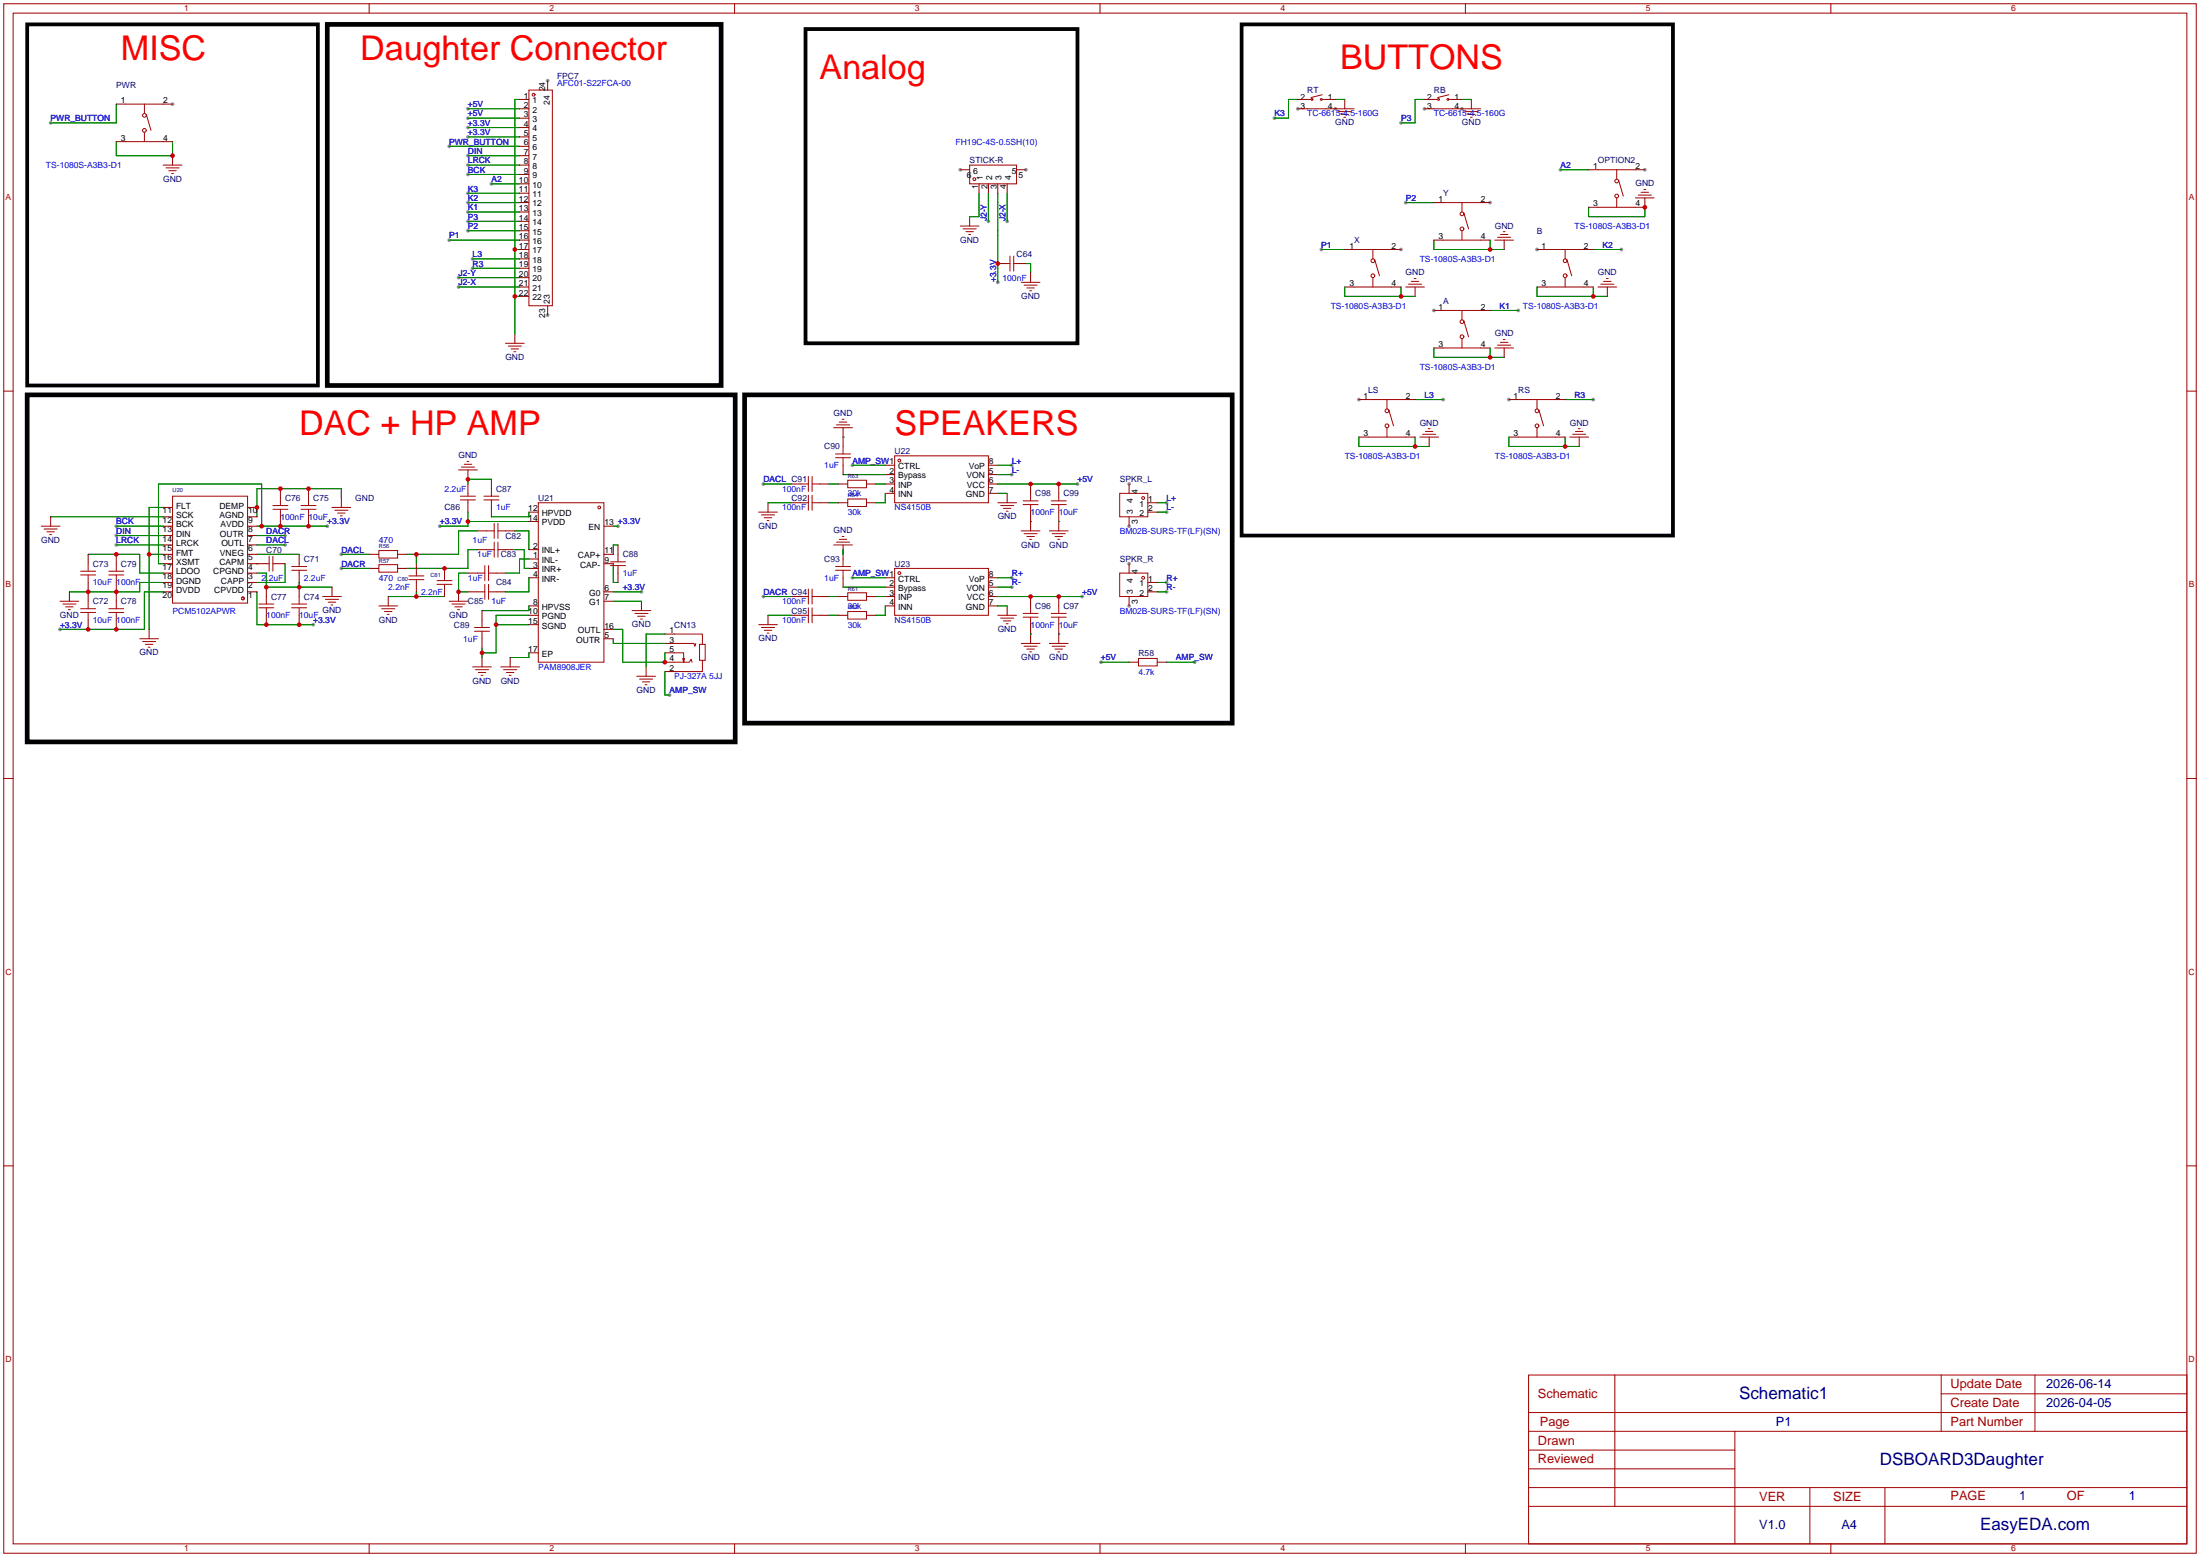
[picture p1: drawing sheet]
<svg xmlns="http://www.w3.org/2000/svg" width="596mm" height="422mm" viewBox="0 0 596 422" stroke-linecap="round" stroke-linejoin="round" font-family="sans-serif">
<g fill="#999">
<circle cx="305.8" cy="142.5" r=".51"/>
<circle cx="305.8" cy="131.1" r=".51"/>
<circle cx="305.8" cy="164.1" r=".51"/>
<circle cx="305.8" cy="152.7" r=".51"/>
<circle cx="277.9" cy="46" r=".51"/>
<circle cx="260.1" cy="46" r=".51"/>
<circle cx="351.5" cy="29.5" r=".51"/>
<circle cx="361.7" cy="29.5" r=".51"/>
<circle cx="385.8" cy="29.5" r=".51"/>
<circle cx="396" cy="29.5" r=".51"/>
<circle cx="148.3" cy="85.3" r=".51"/>
<circle cx="148.3" cy="21.8" r=".51"/>
<circle cx="388.4" cy="84.1" r=".51"/>
<circle cx="416.3" cy="67.6" r=".51"/>
<circle cx="368" cy="108.2" r=".51"/>
<circle cx="445.5" cy="46" r=".51"/>
<circle cx="408.7" cy="108.2" r=".51"/>
<circle cx="379.5" cy="67.6" r=".51"/>
<circle cx="403.6" cy="54.9" r=".51"/>
<circle cx="46.7" cy="28.2" r=".51"/>
<circle cx="13.7" cy="33.3" r=".51"/>
<circle cx="316" cy="136.1" r=".51"/>
<circle cx="316" cy="138.7" r=".51"/>
<circle cx="316" cy="157.7" r=".51"/>
<circle cx="316" cy="160.3" r=".51"/>
<circle cx="31.5" cy="142.5" r=".51"/>
<circle cx="31.5" cy="145" r=".51"/>
<circle cx="31.5" cy="147.6" r=".51"/>
<circle cx="84.8" cy="169.2" r=".51"/>
<circle cx="88.6" cy="142.5" r=".51"/>
<circle cx="16.3" cy="170.4" r=".51"/>
<circle cx="119.1" cy="142.5" r=".51"/>
<circle cx="167.4" cy="142.5" r=".51"/>
<circle cx="173.7" cy="160.3" r=".51"/>
<circle cx="181.4" cy="188.2" r=".51"/>
<circle cx="298.2" cy="179.3" r=".51"/>
<circle cx="323.6" cy="179.3" r=".51"/>
<circle cx="345.2" cy="32" r=".51"/>
<circle cx="270.3" cy="76.5" r=".51"/>
<circle cx="357.9" cy="67.6" r=".51"/>
<circle cx="390.9" cy="108.2" r=".51"/>
<circle cx="431.5" cy="108.2" r=".51"/>
<circle cx="439.2" cy="67.6" r=".51"/>
<circle cx="411.2" cy="84.1" r=".51"/>
<circle cx="380.7" cy="54.9" r=".51"/>
<circle cx="379.5" cy="33.3" r=".51"/>
<circle cx="267.7" cy="59.9" r=".51"/>
<circle cx="272.8" cy="59.9" r=".51"/>
<circle cx="422.7" cy="46" r=".51"/>
<circle cx="92.5" cy="153.9" r=".51"/>
<circle cx="92.5" cy="150.1" r=".51"/>
<circle cx="77.2" cy="147.6" r=".51"/>
<circle cx="77.2" cy="145" r=".51"/>
<circle cx="230.9" cy="126" r=".51"/>
<circle cx="230.9" cy="156.5" r=".51"/>
<circle cx="206.8" cy="131.1" r=".51"/>
<circle cx="206.8" cy="161.5" r=".51"/>
<circle cx="274.1" cy="126" r=".51"/>
<circle cx="274.1" cy="128.5" r=".51"/>
<circle cx="274.1" cy="156.5" r=".51"/>
<circle cx="274.1" cy="159" r=".51"/>
<circle cx="293.1" cy="161.5" r=".51"/>
<circle cx="291.8" cy="131.1" r=".51"/>
<circle cx="126.7" cy="29.5" r=".51"/>
<circle cx="126.7" cy="37.1" r=".51"/>
<circle cx="126.7" cy="32" r=".51"/>
<circle cx="126.7" cy="42.2" r=".51"/>
<circle cx="126.7" cy="44.7" r=".51"/>
<circle cx="126.7" cy="47.2" r=".51"/>
<circle cx="126.7" cy="52.3" r=".51"/>
<circle cx="126.7" cy="54.9" r=".51"/>
<circle cx="126.7" cy="57.4" r=".51"/>
<circle cx="126.7" cy="59.9" r=".51"/>
<circle cx="126.7" cy="62.5" r=".51"/>
<circle cx="121.7" cy="65" r=".51"/>
<circle cx="128" cy="70.1" r=".51"/>
<circle cx="128" cy="72.6" r=".51"/>
<circle cx="124.2" cy="75.2" r=".51"/>
<circle cx="124.2" cy="77.7" r=".51"/>
<circle cx="126.7" cy="34.5" r=".51"/>
<circle cx="121.7" cy="39.6" r=".51"/>
<circle cx="133.1" cy="49.8" r=".51"/>
</g>
<g fill="none" stroke="#a10000" stroke-width=".27">
<path d="M1 1h593.9v419.6h-593.9zM3.6 3.6h588.7v414.5h-588.7zM100 1v2.6M199 1v2.6M297.9 1v2.6M396.9 1v2.6M495.9 1v2.6M34 38.4h10.2M34 28.2h10.2M39.1 28.2v2.5M39.1 35.8v2.6M39.6 31l1.3 4.3"/>
<path d="M143.3 24.4h6.3v58.4h-6.3zM354.1 29.5h5.1M354.1 26.9h1M358.1 25.7l-3 .7M358.1 26.9h1.1M361.7 29.5h5.1M362.5 30.2h3.5M363.2 31h2.1M364 31.8h.5M388.4 29.5h5M388.4 26.9h1M392.4 26.9h1"/>
<path d="M392.4 25.7l-3 .7M396 29.5h5.1M396.7 30.2h3.6M397.5 31h2M398.3 31.8h.5M44.2 44.7h5.1M45 45.5h3.5M45.7 46.2h2.1M46.5 47h.5M262.6 44.7h12.7v5.1h-12.7zM390.9 54.9h10.2M396 54.9v2.5"/>
<path d="M396.5 57.7l1.3 4.3M432.8 56.1h10.2M432.8 46h10.2M437.9 46v2.5M437.9 53.6v2.5M438.4 48.8l1.3 4.3M443 53.6h5.1M443.7 52.8h3.6M444.5 52.1h2M445.3 51.3h.5M260.1 61.2h5.1M260.9 62h3.5"/>
<path d="M261.6 62.7h2.1M262.4 63.5h.5M272.8 71.4h.8M273.6 69.3v4.1M274.6 69.3v4.1M274.6 71.4h.7M276.6 76.5h5.1M277.4 77.2h3.5M278.1 78h2.1M278.9 78.7h.5M366.8 77.7h10.1M366.8 67.6h10.1"/>
<path d="M371.9 67.6v2.5M371.9 75.2v2.5M372.4 70.4l1.2 4.3M380.7 77.7h5.1M381.5 77h3.6M382.3 76.2h2M383 75.4h.5M390.9 65h10.2M396 62.5v2.5M404.9 65h5.1M405.6 64.3h3.6M406.4 63.5h2"/>
<path d="M407.2 62.7h.5M418.8 77.7h10.2M418.8 67.6h10.2M423.9 67.6v2.5M423.9 75.2v2.5M424.4 70.4l1.3 4.3M432.8 77.7h5.1M433.6 77h3.5M434.3 76.2h2.1M435.1 75.4h.5M136.9 93h5.1M137.7 93.7h3.5"/>
<path d="M138.4 94.5h2.1M139.2 95.2h.5M390.9 94.2h10.2M390.9 84.1h10.2M396 84.1v2.5M396 91.7v2.5M396.5 86.9l1.3 4.3M404.9 94.2h5.1M405.6 93.5h3.6M406.4 92.7h2M407.2 91.9h.5M1 105.9h2.6"/>
<path d="M225.8 115.8h5.1M226.6 115.1h3.5M227.3 114.3h2.1M228.1 113.5h.5M370.6 118.4h10.1M370.6 108.2h10.1M375.7 108.2v2.5M375.7 115.8v2.6M376.2 111l1.2 4.3M384.6 118.4h5M385.3 117.6h3.6M386.1 116.8h2"/>
<path d="M386.8 116.1h.5M411.2 118.4h10.2M411.2 108.2h10.2M416.3 108.2v2.5M416.3 115.8v2.6M416.8 111l1.3 4.3M425.2 118.4h5.1M426 117.6h3.5M426.7 116.8h2.1M427.5 116.1h.5M592.3 105.9h2.6M46.7 134.4h20.4v28.9h-20.4z"/>
<path d="M73.9 136.9h4.1M73.9 137.9h4.1M75.9 134.9v2M75.9 137.9v2.1M81.5 136.9h4.1M81.5 137.9h4.1M83.6 134.9v2M83.6 137.9v2.1M89.9 137.4h5.1M90.7 138.2h3.5M91.4 138.9h2.1M92.2 139.7h.5"/>
<path d="M124.2 127.3h5.1M124.7 135.4h4.1M124.7 134.4h4.1M125 126.5h3.5M125.7 125.7h2.1M126.5 125h.5M126.7 133.6v.8M126.7 135.4v.7M131.1 135.4h4M131.1 134.4h4M133.1 132.3v2.1M133.1 135.4v2"/>
<path d="M145.8 136.1h17.8v43.2h-17.8zM205.5 138.7h5.1M206.2 139.4h3.6M216.9 131.1h2M216.9 136.1h2M218.9 129v4.1M218.9 134.1v4.1M220 131.1h2M220 129v4.1M220 134.1v4.1M220 136.1h2M226.3 122.9h4.1"/>
<path d="M226.3 124h4.1M228.3 120.9v2M228.3 124v2M229.6 130h5.1v2.1h-5.1zM229.6 135.1h5.1v2.1h-5.1zM242.3 123.4h25.4v12.7h-25.4zM270.3 136.1h5M271 136.9h3.6M271.8 137.7h2M272.5 138.4h.5M277.1 136.7h4.1M277.1 135.6h4.1"/>
<path d="M279.1 133.6v2M279.1 136.7v2M284.7 136.7h4.1M284.7 135.6h4.1M286.8 133.6v2M286.8 136.7v2M303.3 133.6h7.6v6.4h-7.6zM11.2 142.5h5.1M11.9 143.3h3.6M12.7 144h2M13.5 144.8h.5M21.8 154.7h4.1"/>
<path d="M21.8 155.7h4.1M23.9 152.7v2M23.9 155.7v2M29.5 154.7h4M29.5 155.7h4M31.5 152.7v2M31.5 155.7v2M72.1 152.7h.8M72.9 150.6v4.1M73.9 150.6v4.1M73.9 152.7h.8M79 154.4h4.1"/>
<path d="M79 153.4h4.1M81 152.7v.7M81 154.4v.8M102.6 149.1h5.1v2h-5.1zM102.6 152.9h5.1v2h-5.1zM110.7 156h4.1M110.7 157h4.1M112.8 155.2v.8M112.8 157v.7M118.4 157.2h4M118.4 158.2h4M120.4 156.5v.7"/>
<path d="M120.4 158.2v.8M129.3 155.2h2M131.3 153.2v4M131.3 158.2v4.1M131.8 143.8h2.1M131.8 148.8h2.1M132.3 155.2h2.1M132.3 153.2v4M132.3 158.2v4.1M133.9 141.7v4.1M133.9 146.8v4.1M134.9 143.8h2"/>
<path d="M134.9 141.7v4.1M134.9 146.8v4.1M134.9 148.8h2M165.4 152.1h4M165.4 153.2h4M167.4 150.1v2M167.4 153.2v2M207 140.2h2M207.8 141h.5M218.9 159.5v4.1M220 159.5v4.1M225.8 147.6h5.1"/>
<path d="M226.3 154.4h4.1M226.3 153.4h4.1M226.6 146.8h3.5M227.3 146h2.1M228.1 145.3h.5M228.3 151.4v2M228.3 154.4v2.1M242.3 153.9h25.4v12.7h-25.4zM276.6 143.8h5.1M277.4 144.5h3.5M278.1 145.3h2.1M278.9 146h.5"/>
<path d="M284.2 143.8h5.1M285 144.5h3.5M285.8 145.3h2M286.5 146h.5M303.3 155.2h7.6v6.3h-7.6zM16.3 162.8h5M17 163.6h3.6M17.8 164.3h2M18.5 165.1h.5M21.8 164.8h4.1M21.8 165.9h4.1M23.9 162.8v2"/>
<path d="M23.9 165.9v2M29.5 164.8h4M29.5 165.9h4M31.5 162.8v2M31.5 165.9v2M37.8 173h5.1M38.6 173.7h3.6M39.4 174.5h2M40.1 175.3h.5M70.1 163.6h4.1M70.1 164.6h4.1M72.1 161.5v2.1"/>
<path d="M72.1 164.6v2M79 163.6h4.1M79 164.6h4.1M81 161.5v2.1M81 164.6v2M87.4 161.5h5.1M88.1 162.3h3.6M88.9 163.1h2M89.7 163.8h.5M102.6 164.1h5.1M103.4 164.8h3.5M104.1 165.6h2.1"/>
<path d="M104.9 166.4h.5M121.7 162.8h5M122.4 163.6h3.6M123.2 164.3h2M124 165.1h.5M128.5 169.9h4.1M128.5 170.9h4.1M129.3 160.3h2M130.6 167.9v2M130.6 170.9v2.1M132.3 160.3h2.1M171.2 165.4h5.1"/>
<path d="M172 166.1h3.5M172.7 166.9h2.1M173.5 167.6h.5M182.6 179.3h4.1l.5-.7 .3 .7M182.6 174.2h5.4l.2 .8 .3-.8M182.6 171.7h7.6v2.8M182.6 176.8h2.6v2.5l-.3-1M185.4 178.3l-.2 1M189.5 174.5h1.5v4.3h-1.5zM190.2 178.8v3.1h-7.6M205.5 169.2h5.1M206.2 169.9h3.6"/>
<path d="M207 170.7h2M207.8 171.4h.5M216.9 161.5h2M216.9 166.6h2M218.9 164.6v4.1M220 161.5h2M220 164.6v4.1M220 166.6h2M229.6 160.5h5.1v2.1h-5.1zM229.6 165.6h5.1v2h-5.1zM270.3 166.6h5M271 167.4h3.6"/>
<path d="M271.8 168.1h2M272.5 168.9h.5M276.6 174.2h5.1M277.1 166.1h4.1M277.1 167.1h4.1M277.4 175h3.5M278.1 175.8h2.1M278.9 176.5h.5M279.1 164.1v2M279.1 167.1v2.1M284.2 174.2h5.1M284.7 166.1h4.1"/>
<path d="M284.7 167.1h4.1M285 175h3.5M285.8 175.8h2M286.5 176.5h.5M286.8 164.1v2M286.8 167.1v2.1M308.4 178.3h5v2h-5zM128 180.6h5.1M128.8 181.4h3.5M129.5 182.1h2.1M130.3 182.9h.5M135.6 180.6h5.1"/>
<path d="M136.4 181.4h3.6M137.2 182.1h2M137.9 182.9h.5M172.5 183.1h5M173.2 183.9h3.6M174 184.7h2M174.8 185.4h.5M1 210.8h2.6M592.3 210.8h2.6M1 315.7h2.6M592.3 315.7h2.6M414 372.4h178.3v45.7h-178.3z"/>
<path d="M437.4 372.4v35.5M525.8 372.4v15.2M525.8 377.4h66.5M551.2 372.4v15.2M414 392.7h55.9M414 387.6h178.3M414 397.8h55.9M414 382.5h178.3M469.9 387.6v30.5M100 418.1v2.5M199 418.1v2.5M297.9 418.1v2.5"/>
<path d="M396.9 418.1v2.5M414 407.9h178.3M414 402.8h178.3M490.2 402.8v15.3M495.9 418.1v2.5M510.5 402.8v15.3"/>
<circle cx="39.1" cy="35.3" r=".51"/>
<circle cx="39.1" cy="31.2" r=".51"/>
<circle cx="144.5" cy="25.7" r=".38"/>
<circle cx="355.3" cy="26.9" r=".25"/>
<circle cx="357.9" cy="26.9" r=".25"/>
<circle cx="389.6" cy="26.9" r=".25"/>
<circle cx="392.2" cy="26.9" r=".25"/>
<circle cx="263.9" cy="48.5" r=".38"/>
<circle cx="396" cy="57.9" r=".51"/>
<circle cx="437.9" cy="49" r=".51"/>
<circle cx="437.9" cy="53.1" r=".51"/>
<circle cx="371.9" cy="74.7" r=".51"/>
<circle cx="371.9" cy="70.6" r=".51"/>
<circle cx="396" cy="62" r=".51"/>
<circle cx="423.9" cy="70.6" r=".51"/>
<circle cx="423.9" cy="74.7" r=".51"/>
<circle cx="396" cy="87.1" r=".51"/>
<circle cx="396" cy="91.2" r=".51"/>
<circle cx="375.7" cy="111.3" r=".51"/>
<circle cx="375.7" cy="115.3" r=".51"/>
<circle cx="416.3" cy="111.3" r=".51"/>
<circle cx="416.3" cy="115.3" r=".51"/>
<circle cx="162.3" cy="137.4" r=".38"/>
<circle cx="243.6" cy="124.7" r=".38"/>
<circle cx="309.6" cy="134.9" r=".38"/>
<circle cx="243.6" cy="155.2" r=".38"/>
<circle cx="309.6" cy="156.5" r=".38"/>
<circle cx="65.8" cy="162.1" r=".38"/>
</g>
<g fill="none" stroke="#008700" stroke-width=".27">
<path d="M31.5 28.2v5.1h-17.8M31.5 38.4v3.8h15.2v-3.8M121.7 39.6h19M126.7 32h14M126.7 29.5h14M126.7 37.1h14M126.7 34.5h14M140.7 26.9h-1.3v63.5M351.5 26.9h-2.5v5.1h-3.8M361.7 26.9h2.5M385.8 26.9h-2.5v6.4h-3.8M396 26.9h2.5"/>
<path d="M126.7 54.9h14M126.7 42.2h14M126.7 44.7h14M126.7 47.2h14M126.7 52.3h14M126.7 57.4h14M126.7 59.9h14M133.1 49.8h7.6M265.2 52.3v6.4h-2.6M267.7 52.3v7.6M270.3 52.3v24.2M272.8 52.3v7.6"/>
<path d="M380.7 54.9h7.7M422.7 46h7.6M430.3 56.1v2.6h15.2v-2.6M121.7 65h19M124.2 75.2h16.5M124.2 77.7h16.5M126.7 62.5h14M128 70.1h12.7M128 72.6h12.7M139.4 67.6h1.3M277.9 71.4h1.2v2.5M357.9 67.6h6.3"/>
<path d="M364.2 77.7v2.6h19.1M379.5 77.7v2.6M388.4 65v2.6h19M403.6 65v2.6M416.3 77.7v2.6h19.1M431.5 67.6h7.7M431.5 77.7v2.6M139.4 80.3h1.3M388.4 94.2v2.6h19M403.6 94.2v2.6M403.6 84.1h7.6M228.3 118.4h.1"/>
<path d="M368 118.4v2.5h19.1M383.3 118.4v2.5M383.3 108.2h7.6M408.7 118.4v2.5h19M423.9 118.4v2.5M423.9 108.2h7.6M13.7 140h30.5M44.2 137.4h-3.8v33M92.5 134.9v-2.6h-22.9v7.7M126.7 138.7v3.8h-7.6M133.1 129.8h-6.4v1.3M143.3 138.7v1.3h-10.2"/>
<path d="M206.8 131.1h7.6M208 136.1h6.4M224.5 136.1h2.6M224.5 131.1h2.6M228.3 128.5h11.5M230.9 126h8.9M237.2 131.1h2.6M239.8 133.6v2.5h-2.6M270.3 131.1h21.5M270.3 126h3.8M270.3 128.5h3.8M270.3 133.6h2.5"/>
<path d="M313.4 136.1h2.6M313.4 138.7h2.6M23.9 150.1h13.9v5.1h6.4M31.5 142.5h12.7M31.5 145h12.7M31.5 147.6h12.7M40.4 150.1h3.8M44.2 157.7h-6.4v2.6h-19M69.6 152.7h.1M69.6 142.5h19M69.6 145h7.6M69.6 147.6h7.6"/>
<path d="M69.6 150.1h11.4M69.6 155.2h2.5v3.8h17.8M70.9 142.5v-11.4h-28v21.6h1.3M77.2 152.7v5h-7.6M81 157.7v1.3M92.5 150.1h7.6M92.5 153.9h7.6M112.8 150.1v2.6M126.7 155.2h-2.5v5.1h2.5M126.7 141.2h16.6M129.3 143.8h-5.1v6.3h-14M129.3 148.8h-2.6v5.1h-16.5"/>
<path d="M139.4 148.8h2.6v5.1h1.3M139.4 143.8h3.9v5M143.3 156.5v3.8h-6.4M143.3 151.4h-2.6v3.8h-3.8M166.1 152.7v5h1.3M166.1 142.5h1.3M167.4 147.6h-1.3v2.5M228.3 159h11.5M228.3 148.8v1.3M230.9 156.5h8.9M270.3 159h3.8M270.3 156.5h3.8"/>
<path d="M279.1 141.2h.1M286.8 141.2h.1M313.4 157.7h2.6M44.2 160.3h-5.1v10.1h-22.8M69.6 160.3v8.9h15.2M105.2 161.5h15.2M112.8 160.3v1.2M130.6 175.5v2.6M134.4 169.2h8.9M143.3 164.1v1.3h-12.7M143.3 176.8v1.3h-5.1M143.3 166.6h-8.9v10.2h-3.8"/>
<path d="M166.1 160.3h7.6M166.1 170.4h2.6v8.9h11.4v-2.5M166.1 173v1.2h14M166.1 162.8h7.6M180.1 171.7h-5.1v8.9M206.8 161.5h7.6M208 166.6h6.4M224.5 161.5h2.6M224.5 166.6h2.6M237.2 161.5h2.6M239.8 164.1v2.5h-2.6M270.3 161.5h22.8"/>
<path d="M270.3 164.1h2.5M279.1 171.7h.1M286.8 171.7h.1M298.2 179.3h7.6M313.4 160.3h2.6M316 179.3h7.6M180.1 181.9v6.3h1.3"/>
</g>
<path d="M88.6 6.6h106.7v97.8h-106.7zM7.4 106.9h191.7v94h-191.7zM201.7 106.9h132.1v88.9h-132.1z" fill="none" stroke="#000" stroke-width="1.3"/>
<path d="M7.4 6.6h78.7v97.8h-78.7zM218.2 7.9h73.6v85.1h-73.6zM336.3 6.6h116.8v138.4h-116.8z" fill="none" stroke="#000" stroke-width="1"/>
<g fill="none" stroke="#870000" stroke-width=".27">
<path d="M31.5 38.4h2.5M31.5 28.2h2.5M44.2 38.4h2.5M44.2 28.2h2.5M140.7 26.9h2.6M140.7 29.5h2.6M140.7 32h2.6M140.7 34.5h2.6M140.7 37.1h2.6M140.7 39.6h2.6M148.3 21.8v2.6M351.5 26.9h2.6"/>
<path d="M351.5 29.5h2.6M359.2 26.9h2.5M359.2 29.5h2.5M364.2 26.9v2.6M385.8 26.9h2.6M385.8 29.5h2.6M393.4 26.9h2.6M393.4 29.5h2.6M398.5 26.9v2.6M46.7 42.2v2.5M140.7 42.2h2.6M140.7 44.7h2.6"/>
<path d="M140.7 47.2h2.6M140.7 49.8h2.6M140.7 52.3h2.6M140.7 54.9h2.6M140.7 57.4h2.6M140.7 59.9h2.6M260.1 46h2.5M262.6 58.7v2.5M265.2 49.8v2.5M267.7 49.8v2.5M270.3 49.8v2.5M272.8 49.8v2.5"/>
<path d="M275.3 46h2.6M388.4 54.9h2.5M401.1 54.9h2.5M430.3 46h2.5M430.3 56.1h2.5M443 46h2.5M445.5 53.6v2.5h-2.5M140.7 62.5h2.6M140.7 65h2.6M140.7 67.6h2.6M140.7 70.1h2.6M140.7 72.6h2.6"/>
<path d="M140.7 75.2h2.6M140.7 77.7h2.6M270.3 71.4h2.5M275.3 71.4h2.6M279.1 73.9v2.6M364.2 67.6h2.6M364.2 77.7h2.6M376.9 67.6h2.6M376.9 77.7h2.6M383.3 77.7v2.6M388.4 65h2.5M401.1 65h2.5"/>
<path d="M407.4 65v2.6M416.3 67.6h2.5M416.3 77.7h2.5M429 67.6h2.5M429 77.7h2.5M435.4 77.7v2.6M139.4 90.4v2.6M140.7 80.3h2.6M148.3 82.8v2.5M388.4 94.2h2.5M388.4 84.1h2.5M401.1 94.2h2.5"/>
<path d="M401.1 84.1h2.5M407.4 94.2v2.6M228.3 115.8v5.1M368 118.4h2.6M368 108.2h2.6M380.7 118.4h2.6M380.7 108.2h2.6M387.1 118.4v2.5M408.7 118.4h2.5M408.7 108.2h2.5M421.4 118.4h2.5M421.4 108.2h2.5"/>
<path d="M427.7 118.4v2.5M13.7 140v2.5M44.2 140h2.5M44.2 137.4h2.5M67.1 140h2.5M67.1 137.4h2.5M75.9 132.3v2.6M75.9 140v2.5M83.6 132.3v2.6M83.6 140v2.5M92.5 134.9v2.5M126.7 127.3v2.5"/>
<path d="M126.7 131.1v2.5M126.7 136.1v2.6M133.1 129.8v2.5M133.1 137.4v2.6M143.3 138.7h2.5M208 136.1v2.6M214.4 136.1h2.5M214.4 131.1h2.5M222 136.1h2.5M222 131.1h2.5M227.1 136.1h2.5M227.1 131.1h2.5"/>
<path d="M228.3 126v2.5M234.7 136.1h2.5M234.7 131.1h2.5M239.8 126h2.5M239.8 128.5h2.5M239.8 131.1h2.5M239.8 133.6h2.5M267.7 126h2.6M267.7 128.5h2.6M267.7 131.1h2.6M267.7 133.6h2.6M272.8 133.6v2.5"/>
<path d="M279.1 131.1v2.5M279.1 138.7v5.1M286.8 131.1v2.5M286.8 138.7v5.1M305.8 131.1v2.5M305.8 140v2.5M310.9 138.7h2.5M310.9 136.1h2.5M23.9 150.1v2.6M23.9 157.7v5.1M31.5 150.1v2.6M31.5 157.7v5.1"/>
<path d="M44.2 157.7h2.5M44.2 155.2h2.5M44.2 152.7h2.5M44.2 150.1h2.5M44.2 147.6h2.5M44.2 145h2.5M44.2 142.5h2.5M67.1 157.7h2.5M67.1 155.2h2.5M67.1 152.7h5M67.1 150.1h2.5M67.1 147.6h2.5"/>
<path d="M67.1 145h2.5M67.1 142.5h2.5M72.1 159v2.5M74.7 152.7h2.5M81 150.1v2.6M81 155.2v2.5M81 159v2.5M89.9 159v2.5M100.1 150.1h2.5M100.1 153.9h2.5M107.7 150.1h2.5M107.7 153.9h2.5"/>
<path d="M112.8 152.7v2.5M112.8 157.7v2.6M120.4 153.9v2.6M120.4 159v2.5M126.7 155.2h2.6M129.3 148.8h2.5M129.3 143.8h2.5M134.4 155.2h2.5M136.9 148.8h2.5M136.9 143.8h2.5M143.3 153.9h2.5M143.3 156.5h2.5"/>
<path d="M143.3 151.4h2.5M143.3 148.8h2.5M143.3 141.2h2.5M163.6 152.7h2.5M163.6 150.1h2.5M163.6 142.5h2.5M167.4 147.6v2.5M167.4 155.2v2.5M228.3 147.6v3.8M228.3 156.5v2.5M239.8 156.5h2.5M239.8 159h2.5"/>
<path d="M267.7 156.5h2.6M267.7 159h2.6M305.8 152.7v2.5M310.9 157.7h2.5M18.8 160.3v2.5M23.9 167.9v2.5M31.5 167.9v2.5M40.4 170.4v2.6M44.2 160.3h2.5M67.1 160.3h2.5M72.1 166.6v2.6M81 166.6v2.6"/>
<path d="M105.2 161.5v2.6M124.2 160.3v2.5M126.7 160.3h2.6M130.6 165.4v2.5M130.6 173v2.5M130.6 178.1v2.5M134.4 160.3h2.5M138.2 178.1v2.5M143.3 176.8h2.5M143.3 169.2h2.5M143.3 166.6h2.5M143.3 164.1h2.5"/>
<path d="M163.6 160.3h2.5M163.6 162.8h2.5M163.6 170.4h2.5M163.6 173h2.5M173.7 162.8v2.6M180.1 176.8h2.5M180.1 179.3h2.5M180.1 174.2h2.5M180.1 171.7h2.5M208 166.6v2.6M214.4 166.6h2.5M214.4 161.5h2.5"/>
<path d="M222 166.6h2.5M222 161.5h2.5M227.1 166.6h2.5M227.1 161.5h2.5M234.7 166.6h2.5M234.7 161.5h2.5M239.8 164.1h2.5M239.8 161.5h2.5M267.7 164.1h2.6M267.7 161.5h2.6M272.8 164.1v2.5M279.1 161.5v2.6"/>
<path d="M279.1 169.2v5M286.8 161.5v2.6M286.8 169.2v5M305.8 161.5v2.6M305.8 179.3h2.6M310.9 160.3h2.5M313.4 179.3h2.6M175 180.6v2.5M180.1 181.9h2.5"/>
</g>
<g fill="#c00">
<circle cx="40.4" cy="150.1" r=".63"/>
<circle cx="72.1" cy="169.2" r=".63"/>
<circle cx="81" cy="169.2" r=".63"/>
<circle cx="70.9" cy="142.5" r=".63"/>
<circle cx="83.6" cy="142.5" r=".63"/>
<circle cx="75.9" cy="142.5" r=".63"/>
<circle cx="72.1" cy="159" r=".63"/>
<circle cx="81" cy="159" r=".63"/>
<circle cx="31.5" cy="150.1" r=".63"/>
<circle cx="31.5" cy="160.3" r=".63"/>
<circle cx="23.9" cy="160.3" r=".63"/>
<circle cx="69.6" cy="137.4" r=".63"/>
<circle cx="75.9" cy="132.3" r=".63"/>
<circle cx="83.6" cy="132.3" r=".63"/>
<circle cx="23.9" cy="170.4" r=".63"/>
<circle cx="31.5" cy="170.4" r=".63"/>
<circle cx="112.8" cy="161.5" r=".63"/>
<circle cx="120.4" cy="153.9" r=".63"/>
<circle cx="124.2" cy="160.3" r=".63"/>
<circle cx="126.7" cy="129.8" r=".63"/>
<circle cx="126.7" cy="141.2" r=".63"/>
<circle cx="134.4" cy="169.2" r=".63"/>
<circle cx="130.6" cy="176.8" r=".63"/>
<circle cx="180.1" cy="179.3" r=".63"/>
<circle cx="379.5" cy="80.3" r=".63"/>
<circle cx="403.6" cy="67.6" r=".63"/>
<circle cx="431.5" cy="80.3" r=".63"/>
<circle cx="403.6" cy="96.8" r=".63"/>
<circle cx="383.3" cy="120.9" r=".63"/>
<circle cx="423.9" cy="120.9" r=".63"/>
<circle cx="270.3" cy="71.4" r=".63"/>
<circle cx="112.8" cy="150.1" r=".63"/>
<circle cx="286.8" cy="161.5" r=".63"/>
<circle cx="279.1" cy="161.5" r=".63"/>
<circle cx="286.8" cy="131.1" r=".63"/>
<circle cx="279.1" cy="131.1" r=".63"/>
<circle cx="139.4" cy="67.6" r=".63"/>
<circle cx="139.4" cy="80.3" r=".63"/>
<circle cx="445.5" cy="56.1" r=".63"/>
<circle cx="46.7" cy="42.2" r=".63"/>
</g>
<g font-size="9.2" fill="#f00">
<text x="32.8" y="16.2">MISC</text>
<text x="97.5" y="16.2">Daughter Connector</text>
<text x="222" y="21.3">Analog</text>
<text x="363" y="18.7">BUTTONS</text>
<text x="81" y="117.8">DAC + HP AMP</text>
<text x="242.3" y="117.8">SPEAKERS</text>
</g>
<g font-size="4.6" fill="#000080">
<text x="471" y="378.8">Schematic1</text>
<text x="509.2" y="396.6">DSBOARD3Daughter</text>
<text x="536.3" y="414.4">EasyEDA.com</text>
</g>
<g font-size="3.5" fill="#a00000">
<text x="528.3" y="375.9">Update Date</text>
<text x="416.6" y="378.5">Schematic</text>
<text x="528.3" y="381">Create Date</text>
<text x="417.1" y="386.1">Page</text>
<text x="528.3" y="386.1">Part Number</text>
<text x="416.6" y="391.2">Drawn</text>
<text x="416.6" y="396.3">Reviewed</text>
<text x="476.5" y="406.4">VER</text>
<text x="496.5" y="406.4">SIZE</text>
<text x="528.3" y="406.2">PAGE</text>
<text x="559.8" y="406.2">OF</text>
</g>
<g font-size="3.5" fill="#000080">
<text x="554.2" y="375.9">2026-06-14</text>
<text x="554.2" y="381">2026-04-05</text>
<text x="481" y="386.1">P1</text>
<text x="546.9" y="406.2">1</text>
<text x="576.6" y="406.2">1</text>
<text x="476.5" y="414">V1.0</text>
<text x="498.8" y="414">A4</text>
</g>
<g font-size="2.3" fill="#a00000">
<text x="49.9" y="3">1</text>
<text x="148.8" y="3">2</text>
<text x="247.8" y="3">3</text>
<text x="346.8" y="3">4</text>
<text x="445.8" y="3">5</text>
<text x="544.7" y="3">6</text>
<text x="1.5" y="54.2">A</text>
<text x="592.8" y="54.2">A</text>
<text x="1.5" y="159.1">B</text>
<text x="592.8" y="159.1">B</text>
<text x="1.5" y="264">C</text>
<text x="592.8" y="264">C</text>
<text x="1.5" y="368.9">D</text>
<text x="592.8" y="368.9">D</text>
<text x="49.9" y="420">1</text>
<text x="148.8" y="420">2</text>
<text x="247.8" y="420">3</text>
<text x="346.8" y="420">4</text>
<text x="445.8" y="420">5</text>
<text x="544.7" y="420">6</text>
</g>
<g font-size="2.3" fill="#000080">
<text x="31.5" y="23.9">PWR</text>
<text x="150.9" y="21.4">FPC7</text>
<text x="354.1" y="25.2">RT</text>
<text x="388.4" y="25.2">RB</text>
<text x="361.7" y="34">GND</text>
<text x="396" y="34">GND</text>
<text x="262.6" y="44.2">STICK-R</text>
<text x="432.8" y="44.2">OPTION2</text>
<text x="44.2" y="49.2">GND</text>
<text x="390.9" y="53.1">Y</text>
<text x="443" y="50.5">GND</text>
<text x="260.1" y="65.7">GND</text>
<text x="366.8" y="65.8">X</text>
<text x="404.9" y="61.9">GND</text>
<text x="416.3" y="63.3">B</text>
<text x="275.3" y="69.6">C64</text>
<text x="380.7" y="74.6">GND</text>
<text x="432.8" y="74.6">GND</text>
<text x="276.6" y="81">GND</text>
<text x="390.9" y="82.3">A</text>
<text x="404.9" y="91.1">GND</text>
<text x="136.9" y="97.5">GND</text>
<text x="370.6" y="106.5">LS</text>
<text x="411.2" y="106.5">RS</text>
<text x="225.8" y="112.7">GND</text>
<text x="384.5" y="115.2">GND</text>
<text x="425.2" y="115.2">GND</text>
<text x="124.2" y="124.1">GND</text>
<text x="223.3" y="121.7">C90</text>
<text x="242.3" y="123">U22</text>
<text x="303.3" y="130.6">SPKR_L</text>
<text x="77.2" y="135.7">C76</text>
<text x="84.8" y="135.7">C75</text>
<text x="96.2" y="135.6">GND</text>
<text x="134.4" y="133.1">C87</text>
<text x="145.8" y="135.7">U21</text>
<text x="214.4" y="135.7">C92</text>
<text x="280.4" y="134.4">C98</text>
<text x="288" y="134.4">C99</text>
<text x="120.4" y="138.2">C86</text>
<text x="205.5" y="143.2">GND</text>
<text x="270.2" y="140.6">GND</text>
<text x="11.2" y="147">GND</text>
<text x="72.1" y="149.7">C70</text>
<text x="136.9" y="145.8">C82</text>
<text x="225.8" y="144.5">GND</text>
<text x="276.6" y="148.3">GND</text>
<text x="284.2" y="148.3">GND</text>
<text x="25.1" y="153.5">C73</text>
<text x="32.8" y="153.5">C79</text>
<text x="82.3" y="152.2">C71</text>
<text x="135.6" y="150.9">C83</text>
<text x="168.7" y="150.9">C88</text>
<text x="223.3" y="152.2">C93</text>
<text x="242.3" y="153.5">U23</text>
<text x="303.3" y="152.2">SPKR_R</text>
<text x="134.4" y="158.5">C84</text>
<text x="16.2" y="167.3">GND</text>
<text x="25.1" y="163.6">C72</text>
<text x="32.8" y="163.6">C78</text>
<text x="73.4" y="162.4">C77</text>
<text x="82.3" y="162.4">C74</text>
<text x="87.4" y="166">GND</text>
<text x="121.6" y="167.3">GND</text>
<text x="126.7" y="163.6">C85</text>
<text x="214.4" y="166.2">C95</text>
<text x="280.4" y="164.9">C96</text>
<text x="288" y="164.9">C97</text>
<text x="102.6" y="168.6">GND</text>
<text x="122.9" y="170">C89</text>
<text x="171.2" y="169.9">GND</text>
<text x="182.6" y="170">CN13</text>
<text x="205.5" y="173.7">GND</text>
<text x="270.2" y="171.1">GND</text>
<text x="37.8" y="177.5">GND</text>
<text x="276.6" y="178.7">GND</text>
<text x="284.2" y="178.7">GND</text>
<text x="308.4" y="177.6">R58</text>
<text x="128" y="185.1">GND</text>
<text x="135.6" y="185.1">GND</text>
<text x="172.4" y="187.6">GND</text>
</g>
<g font-size="2.3" fill="#00f">
<text x="150.9" y="23.4">AFC01-S22FCA-00</text>
<text x="126.7" y="29">+5V</text>
<text x="13.7" y="32.8">PWR_BUTTON</text>
<text x="126.7" y="31.5">+5V</text>
<text x="126.7" y="34.1">+3.3V</text>
<text x="345.2" y="31.5">K3</text>
<text x="354.1" y="31.5">TC-6615-4.5-160G</text>
<text x="379.5" y="32.8">P3</text>
<text x="388.4" y="31.5">TC-6615-4.5-160G</text>
<text x="121.7" y="39.2">PWR_BUTTON</text>
<text x="126.7" y="36.6">+3.3V</text>
<text x="126.7" y="41.7">DIN</text>
<text x="258.8" y="39.2">FH19C-4S-0.5SH(10)</text>
<text x="12.4" y="45.5">TS-1080S-A3B3-D1</text>
<text x="126.7" y="44.2">LRCK</text>
<text x="126.7" y="46.8">BCK</text>
<text x="422.7" y="45.5">A2</text>
<text x="126.7" y="51.9">K3</text>
<text x="133.1" y="49.3">A2</text>
<text x="126.7" y="54.4">K2</text>
<text x="126.7" y="56.9">K1</text>
<text x="126.7" y="59.5">P3</text>
<text x="267.3" y="59.9" transform="rotate(-90 267.3 59.9)">J2-Y</text>
<text x="272.3" y="59.9" transform="rotate(-90 272.3 59.9)">J2-X</text>
<text x="380.7" y="54.4">P2</text>
<text x="121.7" y="64.6">P1</text>
<text x="126.7" y="62">P2</text>
<text x="426.5" y="62">TS-1080S-A3B3-D1</text>
<text x="128" y="69.6">L3</text>
<text x="357.9" y="67.1">P1</text>
<text x="384.6" y="70.9">TS-1080S-A3B3-D1</text>
<text x="434.1" y="67.1">K2</text>
<text x="124.2" y="74.7">J2-Y</text>
<text x="124.2" y="77.3">J2-X</text>
<text x="128" y="72.2">R3</text>
<text x="269.8" y="76.5" transform="rotate(-90 269.8 76.5)">+3.3V</text>
<text x="271.5" y="76">100nF</text>
<text x="360.4" y="83.6">TS-1080S-A3B3-D1</text>
<text x="406.1" y="83.6">K1</text>
<text x="412.5" y="83.6">TS-1080S-A3B3-D1</text>
<text x="384.6" y="100.1">TS-1080S-A3B3-D1</text>
<text x="385.8" y="107.7">L3</text>
<text x="426.5" y="107.7">R3</text>
<text x="230.9" y="125.5">AMP_SW1</text>
<text x="274.1" y="125.5">L+</text>
<text x="364.2" y="124.3">TS-1080S-A3B3-D1</text>
<text x="404.9" y="124.3">TS-1080S-A3B3-D1</text>
<text x="206.8" y="130.6">DACL C91</text>
<text x="223.3" y="126.8">1uF</text>
<text x="274.1" y="128.1">L-</text>
<text x="291.8" y="130.6">+5V</text>
<text x="120.4" y="133.1">2.2uF</text>
<text x="211.8" y="133.1">100nF</text>
<text x="229.6" y="134.4">30k</text>
<text x="316" y="135.7">L+</text>
<text x="31.5" y="142">BCK</text>
<text x="75.9" y="140.8">100nF</text>
<text x="83.6" y="140.8">10uF</text>
<text x="88.6" y="142">+3.3V</text>
<text x="119.1" y="142">+3.3V</text>
<text x="134.4" y="138.2">1uF</text>
<text x="211.8" y="138.2">100nF</text>
<text x="229.6" y="139.5">30k</text>
<text x="242.3" y="138.2">NS4150B</text>
<text x="279.1" y="139.5">100nF</text>
<text x="286.8" y="139.5">10uF</text>
<text x="316" y="138.2">L-</text>
<text x="31.5" y="144.6">DIN</text>
<text x="31.5" y="147.1">LRCK</text>
<text x="72.1" y="147.1">DACL</text>
<text x="72.1" y="144.6">DACR</text>
<text x="92.5" y="149.7">DACL</text>
<text x="102.6" y="147.1">470</text>
<text x="128" y="147.1">1uF</text>
<text x="303.3" y="144.6">BM02B-SURS-TF(LF)(SN)</text>
<text x="92.5" y="153.5">DACR</text>
<text x="129.3" y="150.9">1uF</text>
<text x="25.1" y="158.5">10uF</text>
<text x="31.5" y="158.5">100nF</text>
<text x="70.9" y="157.3">2.2uF</text>
<text x="82.3" y="157.3">2.2uF</text>
<text x="102.6" y="157.3">470</text>
<text x="105.2" y="159.8">2.2nF</text>
<text x="114" y="161.1">2.2nF</text>
<text x="126.7" y="157.3">1uF</text>
<text x="168.7" y="156">1uF</text>
<text x="168.7" y="159.8">+3.3V</text>
<text x="206.8" y="161.1">DACR C94</text>
<text x="223.3" y="157.3">1uF</text>
<text x="230.9" y="156">AMP_SW1</text>
<text x="274.1" y="156">R+</text>
<text x="274.1" y="158.5">R-</text>
<text x="293.1" y="161.1">+5V</text>
<text x="316" y="157.3">R+</text>
<text x="316" y="159.8">R-</text>
<text x="46.7" y="166.2">PCM5102APWR</text>
<text x="72.1" y="167.4">100nF</text>
<text x="81" y="167.4">10uF</text>
<text x="133.1" y="163.6">1uF</text>
<text x="211.8" y="163.6">100nF</text>
<text x="229.6" y="164.9">30k</text>
<text x="303.3" y="166.2">BM02B-SURS-TF(LF)(SN)</text>
<text x="16.3" y="170">+3.3V</text>
<text x="25.1" y="168.7">10uF</text>
<text x="31.5" y="168.7">100nF</text>
<text x="84.8" y="168.7">+3.3V</text>
<text x="125.5" y="173.8">1uF</text>
<text x="211.8" y="168.7">100nF</text>
<text x="229.6" y="170">30k</text>
<text x="242.3" y="168.7">NS4150B</text>
<text x="279.1" y="170">100nF</text>
<text x="286.8" y="170">10uF</text>
<text x="298.2" y="178.9">+5V</text>
<text x="318.5" y="178.9">AMP_SW</text>
<text x="145.8" y="181.4">PAM8908JER</text>
<text x="182.6" y="183.9">PJ-327A 5JJ</text>
<text x="308.4" y="182.7">4.7k</text>
<text x="181.4" y="187.8">AMP_SW</text>
</g>
<g font-size="2.3">
<text x="32.8" y="28">1</text>
<text x="44.2" y="28">2</text>
<text x="141.8" y="26.7">1</text>
<text x="141.8" y="29.2">2</text>
<text x="144.2" y="28">1</text>
<text x="147.6" y="24.7" transform="rotate(-90 147.6 24.7)">24</text>
<text x="148.9" y="28.4" transform="rotate(-90 148.9 28.4)">24</text>
<text x="352.3" y="29.5">3</text>
<text x="352.3" y="26.9">2</text>
<text x="359.7" y="26.9">1</text>
<text x="359.7" y="29.5">4</text>
<text x="386.6" y="29.5">3</text>
<text x="386.6" y="26.9">2</text>
<text x="394" y="26.9">1</text>
<text x="394" y="29.5">4</text>
<text x="141.8" y="31.8">3</text>
<text x="141.8" y="34.3">4</text>
<text x="144.2" y="30.5">2</text>
<text x="144.2" y="33">3</text>
<text x="144.2" y="35.6">4</text>
<text x="32.8" y="38.1">3</text>
<text x="44.2" y="38.1">4</text>
<text x="141.8" y="36.9">5</text>
<text x="141.8" y="39.4">6</text>
<text x="141.8" y="41.9">7</text>
<text x="144.2" y="38.1">5</text>
<text x="144.2" y="40.7">6</text>
<text x="141.8" y="44.5">8</text>
<text x="141.8" y="47">9</text>
<text x="144.2" y="43.2">7</text>
<text x="144.2" y="45.7">8</text>
<text x="263.6" y="47.1">6</text>
<text x="274" y="47.1">5</text>
<text x="431.5" y="45.7">1</text>
<text x="443" y="45.7">2</text>
<text x="140.6" y="49.6">10</text>
<text x="140.6" y="52.1">11</text>
<text x="144.2" y="48.3">9</text>
<text x="144.2" y="50.8">10</text>
<text x="144.2" y="53.4">11</text>
<text x="261.8" y="48.1">6</text>
<text x="264.9" y="51.2" transform="rotate(-90 264.9 51.2)">1</text>
<text x="266.2" y="48.8" transform="rotate(-90 266.2 48.8)">1</text>
<text x="267.5" y="51.2" transform="rotate(-90 267.5 51.2)">2</text>
<text x="268.8" y="48.8" transform="rotate(-90 268.8 48.8)">2</text>
<text x="270" y="51.2" transform="rotate(-90 270 51.2)">3</text>
<text x="271.3" y="48.8" transform="rotate(-90 271.3 48.8)">3</text>
<text x="272.6" y="51.2" transform="rotate(-90 272.6 51.2)">4</text>
<text x="273.8" y="48.8" transform="rotate(-90 273.8 48.8)">4</text>
<text x="275.8" y="48.1">5</text>
<text x="140.6" y="54.6">12</text>
<text x="140.6" y="57.2">13</text>
<text x="140.6" y="59.7">14</text>
<text x="144.2" y="55.9">12</text>
<text x="144.2" y="58.4">13</text>
<text x="389.6" y="54.6">1</text>
<text x="401.1" y="54.6">2</text>
<text x="431.5" y="55.9">3</text>
<text x="443" y="55.9">4</text>
<text x="140.6" y="62.3">15</text>
<text x="140.6" y="64.8">16</text>
<text x="144.2" y="61">14</text>
<text x="144.2" y="63.5">15</text>
<text x="389.6" y="64.8">3</text>
<text x="401.1" y="64.8">4</text>
<text x="140.6" y="67.3">17</text>
<text x="140.6" y="69.9">18</text>
<text x="144.2" y="66.1">16</text>
<text x="144.2" y="68.6">17</text>
<text x="144.2" y="71.1">18</text>
<text x="365.5" y="67.3">1</text>
<text x="376.9" y="67.3">2</text>
<text x="417.6" y="67.3">1</text>
<text x="429" y="67.3">2</text>
<text x="140.6" y="72.4">19</text>
<text x="140.6" y="75">20</text>
<text x="140.6" y="77.5">21</text>
<text x="144.2" y="73.7">19</text>
<text x="144.2" y="76.2">20</text>
<text x="365.5" y="77.5">3</text>
<text x="376.9" y="77.5">4</text>
<text x="417.6" y="77.5">3</text>
<text x="429" y="77.5">4</text>
<text x="140.6" y="80">22</text>
<text x="144.2" y="78.8">21</text>
<text x="144.2" y="81.3">22</text>
<text x="148.9" y="82.3" transform="rotate(-90 148.9 82.3)">23</text>
<text x="389.6" y="83.8">1</text>
<text x="401.1" y="83.8">2</text>
<text x="147.6" y="86" transform="rotate(-90 147.6 86)">23</text>
<text x="389.6" y="94">3</text>
<text x="401.1" y="94">4</text>
<text x="369.3" y="108">1</text>
<text x="380.7" y="108">2</text>
<text x="409.9" y="108">1</text>
<text x="421.4" y="108">2</text>
<text x="369.3" y="118.1">3</text>
<text x="380.7" y="118.1">4</text>
<text x="409.9" y="118.1">3</text>
<text x="421.4" y="118.1">4</text>
<text x="267.8" y="125.8">8</text>
<text x="240.9" y="128.3">2</text>
<text x="240.9" y="130.8">3</text>
<text x="243.3" y="127">CTRL</text>
<text x="243.3" y="129.6">Bypass</text>
<text x="261.8" y="129.6">VON</text>
<text x="262.4" y="127">VoP</text>
<text x="267.8" y="128.3">5</text>
<text x="267.8" y="130.8">6</text>
<text x="47.7" y="137.8">FLT</text>
<text x="59.4" y="137.8">DEMP</text>
<text x="240.9" y="133.4">4</text>
<text x="243.3" y="132.1">INP</text>
<text x="243.3" y="134.6">INN</text>
<text x="261.6" y="134.6">GND</text>
<text x="261.9" y="132.1">VCC</text>
<text x="267.8" y="133.4">7</text>
<text x="306.9" y="136.3" transform="rotate(-90 306.9 136.3)">4</text>
<text x="308.1" y="133.7" transform="rotate(-90 308.1 133.7)">4</text>
<text x="308.7" y="137.2">1</text>
<text x="311" y="135.9">1</text>
<text x="44" y="139">11</text>
<text x="44" y="141.6">12</text>
<text x="47.7" y="140.3">SCK</text>
<text x="47.7" y="142.8">BCK</text>
<text x="59.4" y="140.3">AGND</text>
<text x="59.7" y="142.8">AVDD</text>
<text x="67.2" y="141.6">9</text>
<text x="67.2" y="139">10</text>
<text x="143.1" y="141">14</text>
<text x="143.1" y="138.5">12</text>
<text x="146.7" y="142.3">PVDD</text>
<text x="146.7" y="139.7">HPVDD</text>
<text x="159.4" y="143.5">EN</text>
<text x="163.7" y="142.3">13 +3.3V</text>
<text x="306.9" y="139.3" transform="rotate(-90 306.9 139.3)">3</text>
<text x="308.1" y="141.9" transform="rotate(-90 308.1 141.9)">3</text>
<text x="308.7" y="139.7">2</text>
<text x="311" y="138.5">2</text>
<text x="44" y="144.1">13</text>
<text x="44" y="146.6">14</text>
<text x="44" y="149.2">15</text>
<text x="47.7" y="145.4">DIN</text>
<text x="47.7" y="147.9">LRCK</text>
<text x="59.6" y="145.4">OUTR</text>
<text x="60" y="147.9">OUTL</text>
<text x="67.2" y="149.2">6</text>
<text x="67.2" y="146.6">7</text>
<text x="67.2" y="144.1">8</text>
<text x="144.4" y="148.6">2</text>
<text x="146.7" y="149.9">INL+</text>
<text x="163.7" y="149.9">11</text>
<text x="44" y="151.7">16</text>
<text x="44" y="154.3">17</text>
<text x="47.7" y="150.5">FMT</text>
<text x="47.7" y="153">XSMT</text>
<text x="47.7" y="155.5">LDOO</text>
<text x="57.8" y="155.5">CPGND</text>
<text x="59.4" y="153">CAPM</text>
<text x="59.6" y="150.5">VNEG</text>
<text x="67.2" y="154.3">4</text>
<text x="67.2" y="151.7">5</text>
<text x="144.4" y="153.7">3</text>
<text x="144.4" y="151.2">1</text>
<text x="146.7" y="155">INR+</text>
<text x="146.7" y="152.4">INL-</text>
<text x="156.5" y="151.2">CAP+</text>
<text x="157.1" y="153.7">CAP-</text>
<text x="163.7" y="152.4">9</text>
<text x="308.1" y="155.3" transform="rotate(-90 308.1 155.3)">4</text>
<text x="44" y="156.8">18</text>
<text x="44" y="159.3">19</text>
<text x="44" y="161.9">20</text>
<text x="47.7" y="158.1">DGND</text>
<text x="47.7" y="160.6">DVDD</text>
<text x="58" y="160.6">CPVDD</text>
<text x="59.8" y="158.1">CAPP</text>
<text x="67.2" y="161.9">1</text>
<text x="67.2" y="159.3">2</text>
<text x="67.2" y="156.8">3</text>
<text x="144.4" y="156.2">4</text>
<text x="146.7" y="157.5">INR-</text>
<text x="159.6" y="161.3">G0</text>
<text x="163.7" y="160">6</text>
<text x="240.9" y="158.8">2</text>
<text x="240.9" y="161.3">3</text>
<text x="243.3" y="157.5">CTRL</text>
<text x="243.3" y="160">Bypass</text>
<text x="261.8" y="160">VON</text>
<text x="262.4" y="157.5">VoP</text>
<text x="267.8" y="158.8">5</text>
<text x="267.8" y="161.3">6</text>
<text x="267.8" y="156.2">8</text>
<text x="306.9" y="160.9" transform="rotate(-90 306.9 160.9)">3</text>
<text x="306.9" y="157.9" transform="rotate(-90 306.9 157.9)">4</text>
<text x="308.7" y="158.8">1</text>
<text x="308.7" y="161.3">2</text>
<text x="311" y="157.5">1</text>
<text x="311" y="160">2</text>
<text x="143.1" y="166.4">10</text>
<text x="144.4" y="163.9">8</text>
<text x="146.7" y="167.7">PGND</text>
<text x="146.7" y="165.1">HPVSS</text>
<text x="159.6" y="163.9">G1</text>
<text x="163.7" y="162.6">7</text>
<text x="240.9" y="163.9">4</text>
<text x="243.3" y="162.6">INP</text>
<text x="243.3" y="165.1">INN</text>
<text x="261.6" y="165.1">GND</text>
<text x="261.9" y="162.6">VCC</text>
<text x="267.8" y="163.9">7</text>
<text x="308.1" y="163.4" transform="rotate(-90 308.1 163.4)">3</text>
<text x="143.1" y="168.9">15</text>
<text x="146.7" y="170.2">SGND</text>
<text x="156.5" y="171.5">OUTL</text>
<text x="163.7" y="170.2">16</text>
<text x="163.7" y="172.7">5</text>
<text x="181.3" y="171.5">1</text>
<text x="143.1" y="176.6">17</text>
<text x="146.7" y="177.8">EP</text>
<text x="156.1" y="174">OUTR</text>
<text x="181.3" y="176.6">5</text>
<text x="181.3" y="179.1">4</text>
<text x="181.3" y="174">3</text>
<text x="181.3" y="181.6">2</text>
</g>
<g font-size="1.6" fill="#000080">
<text x="229.6" y="129.5">R63</text>
<text x="46.7" y="133.3">U20</text>
<text x="229.6" y="134.6">R64</text>
<text x="102.6" y="148.5">R56</text>
<text x="102.6" y="152.3">R57</text>
<text x="107.7" y="157.4">C80</text>
<text x="116.6" y="156.2">C81</text>
<text x="229.6" y="160">R61</text>
<text x="229.6" y="165">R62</text>
</g>
</svg>
